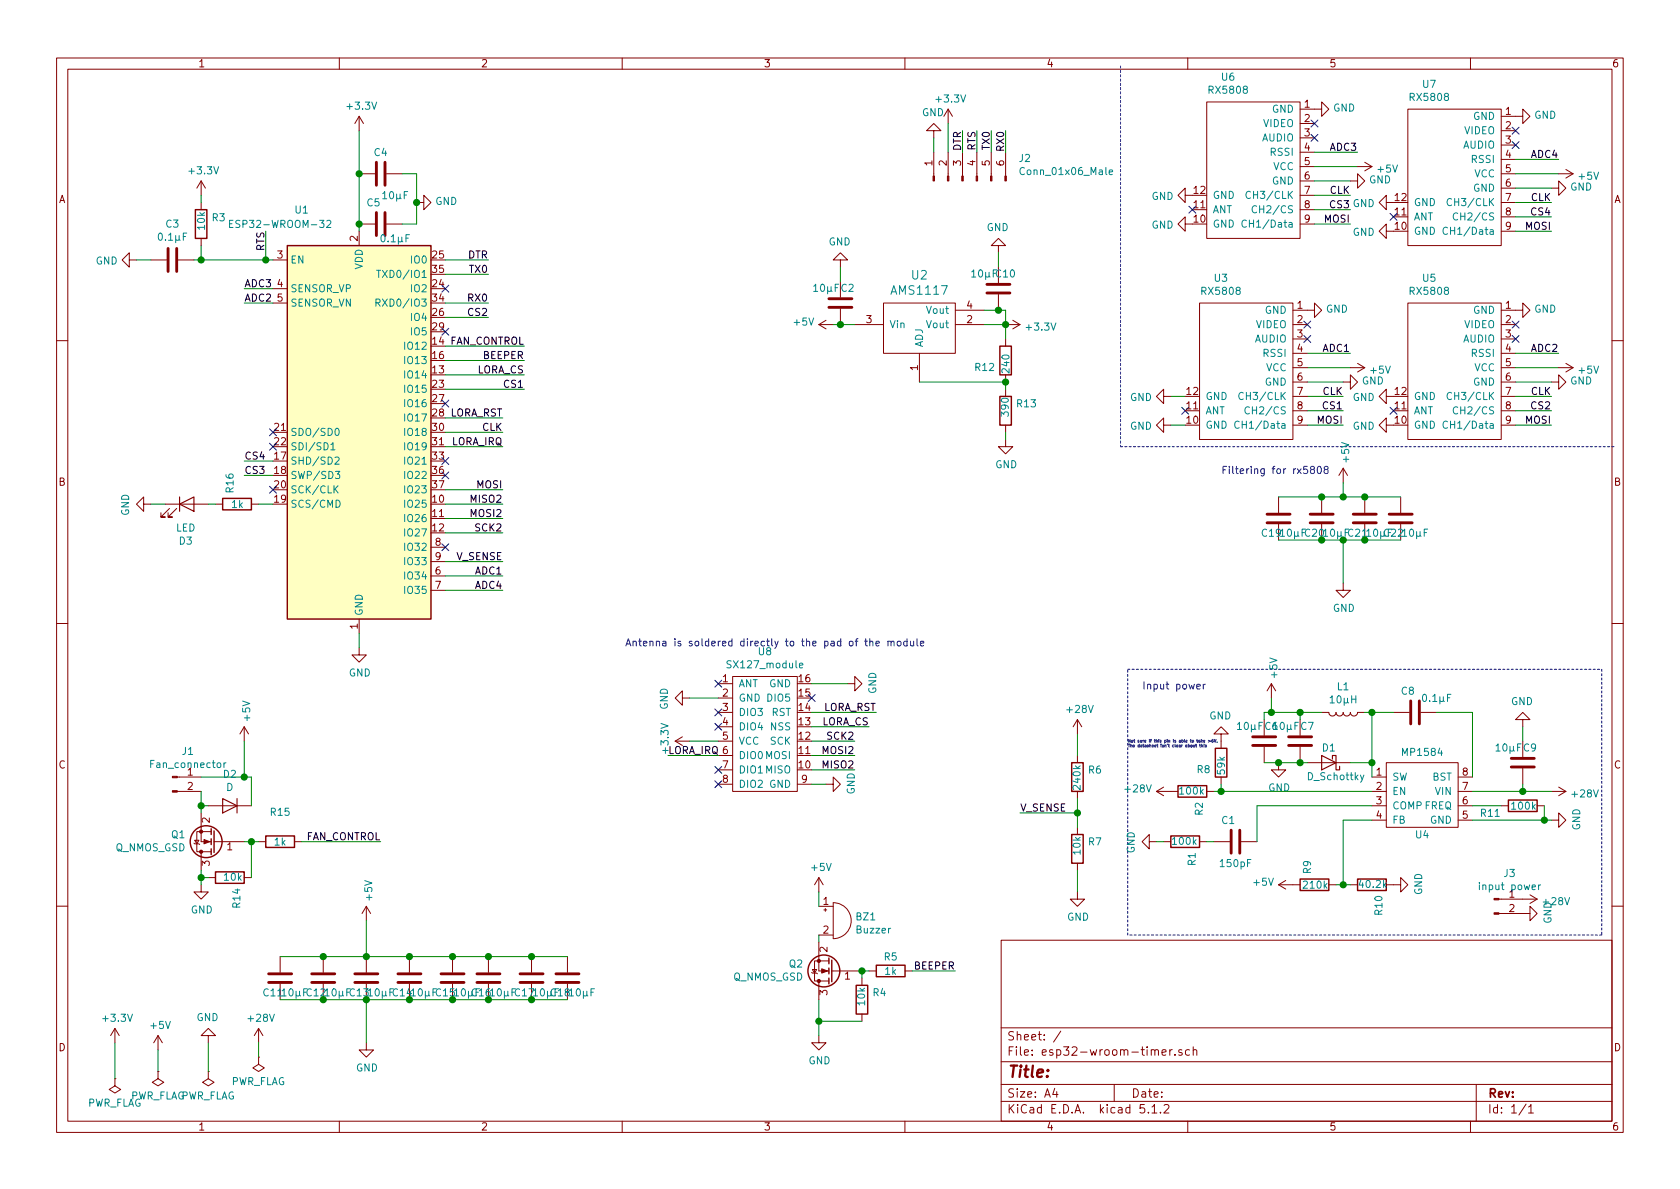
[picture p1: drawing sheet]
<svg xmlns="http://www.w3.org/2000/svg" width="297mm" height="210mm" viewBox="0 0 297 210" stroke-linecap="round" stroke-linejoin="round" font-family="sans-serif">
<g fill="none" stroke="#840000" stroke-width=".18">
<path d="M10 10.3h277v189.9h-277zM12 12.2h273v186.1h-273zM60 10.3v1.9M110 10.3v1.9M160 10.3v1.9M210 10.3v1.9M260 10.3v1.9M63.5 20.6v2.5M63.5 20.6l-.8 1.2M63.5 20.6l.8 1.2M48.3 46h2.5M48.3 51h2.5"/>
<path d="M48.3 53.6h2.5M63.5 40.9v2.5M144.8 57.4h2.5M144.8 57.4l1.2 .8M146 56.6l-1.2 .8M151.1 57.4h5.1M156.2 53.6h12.7v8.9h-12.7zM168.9 57.4h5.1M168.9 54.9h5.1M177.8 57.4h2.5M179.1 56.6l1.2 .8M180.3 57.4l-1.2 .8"/>
<path d="M10 60.2h2M162.6 62.5v5.1M177.8 77.7v1.3h1.3l-1.3 1.3-1.3-1.3h1.3M237.5 67.6h1.3v-1.3l1.2 1.3-1.2 1.2v-1.2M238.8 65h2.5M240 64.3l1.3 .7M241.3 65l-1.3 .8M285 60.2h2M76.2 96.8h2.5M76.2 99.3h2.5M10 110.3h2M63.5 114.5v1.3h1.3l-1.3 1.3-1.3-1.3h1.3"/>
<path d="M63.5 109.5v2.5M76.2 101.8h2.5M76.2 104.4h2.5M285 110.3h2M10 160.2h2M177 166.3h108v32h-108zM285 160.2h2M60 198.3v1.9M110 198.3v1.9M160 198.3v1.9M177 194.8h108M177 191.8h108"/>
<path d="M177 187.8h108M177 181.8h108M186.5 192.5l-.4 1h1M186.8 193v1M187.6 182.3l-1.3 2M197 191.8v3M202.3 195.3h-.7l-.1 .7 .3-.1 .5 .1 .1 .2-.1 .5-.2 .1-.6-.1M203 196.7v.1M203.7 195.8l.4-.5v1.5M203.7 196.8h.8M205.2 196.7v.1M205.5 186.1l.7-.1-.1-.3-.4-.1-.2 .2v.7h.6"/>
<path d="M205.8 195.5l.2-.2h.4l.3 .5-.9 1h.9M206.8 185.6v1M207.3 185.6l-.3 .1-.2 .2M207.7 186.5v.1M209 185.7l-.4-.1-.2 .2 .1 .2 .5 .2v.3h-.6M210 198.3v1.9M210.3 185.7l-.4-.1-.3 .3 .1 .6 .2 .1 .4-.1M211 185.7l.2-.1 .3 .1 .1 .9M211 185.1v1.5M260 198.3v1.9M261 191.8v6.5M269.8 195.2l-1.2 2"/>
<path d="M270.3 195.8l.4-.5v1.5M270.3 196.8h.8"/>
</g>
<path d="M50.8 43.4h25.4v66.1h-25.4z" fill="#ffffc2" stroke="#ffffc2" stroke-width=".18"/>
<path d="M50.8 43.4h25.4v66.1h-25.4z" fill="none" stroke="#840000" stroke-width=".25"/>
<g fill="none" stroke="#008484" stroke-width=".18">
<path d="M40.6 39.6h.4M41.2 39h-.6v1.2h.6M57.8 39.1l.5-.1 .2 .3-.1 .2-.7 .7h.8M66.5 53.5h.6l.1-.2-.1-.3-.1-.1h-.5v1.2M66.6 47.8h.7M66.8 53.5l.4 .6M67 47.8v1.3M58.5 78.6l.4-.3v1.2M58.5 79.5h.7M59.4 75.9l.1-.2a.67 .67 0 0 1 .5 .7 .67 .67 0 0 1-.5 .6l-.2-.2-.1-.3zM59.2 80.9l.5-.1 .3 .4-.8 .9h.8M59.2 86.5l.6 .7"/>
<path d="M59.3 83.4h.8l-.4 .4 .3 .2v.6h-.5l-.2-.1M59.4 88.4a.64 .64 0 0 1 .8 .7 .64 .64 0 0 1-.8 .6zM59.8 85.9l-.7 .7"/>
</g>
<path d="M43.2 51h5.1M43.2 53.6h5.1M147.3 57.4h1.3M174 54.9h2.5M177.8 54.9v2.5h-3.8M231.1 75.2h6.4M231.1 72.6h6.4M231.1 70.1h6.4M231.1 67.6h6.4M231.1 65h7.7M231.1 62.5h7.7M63.5 112v2.5" fill="none" stroke="#008400" stroke-width=".18"/>
<path d="M230.5 59.3l1.2 1.2M230.5 56.8l1.2 1.2M231.7 59.3l-1.2 1.2M231.7 56.8l-1.2 1.2M208.9 72l1.3 1.2M210.2 72l-1.3 1.2" fill="none" stroke="#000084" stroke-width=".18"/>
<path d="M199.4 118.4h83.8M283.2 118.4v46.9M199.4 165.3v-46.9M283.2 165.3h-83.8" fill="none" stroke="#0000c2" stroke-width=".18" stroke-dasharray=".4 .4"/>
<path d="M211.6 121.4l.6-.1v-.2l-.4-.1-.2 .2 .1 .6h.5M212.8 121v.8M213.1 121l-.3 .2" fill="none" stroke="#0000c2" stroke-width=".18"/>
<circle cx="177.8" cy="57.4" r=".51" fill="#008400" stroke="#008400" stroke-width=".25"/>
<g fill="#840000">
<circle cx="237.5" cy="57.4" r=".5"/>
<circle cx="245.1" cy="58.7" r=".5"/>
</g>
<g fill="none" stroke="#840000" stroke-width=".18">
<path d="M248.9 53.6h16.5v24.1h-16.5zM265.4 54.9h2.6M265.4 57.4h2.6M265.4 59.9h2.6M265.4 62.5h2.6M265.4 65h2.6M265.4 67.6h2.6M265.4 70.1h2.6M265.4 72.6h2.6M265.4 75.2h2.6M274.3 67.6h1.3v-1.3l1.3 1.3-1.3 1.2v-1.2M275.6 65h2.5"/>
<path d="M276.9 64.3l1.2 .7M278.1 65l-1.2 .8"/>
</g>
<path d="M255.9 74.6a.51 .51 0 0 0-.6 0 .51 .51 0 0 0-.2 .6 .46 .46 0 0 0 .3 .5 .46 .46 0 0 0 .5-.1M256.6 69.5a.6 .6 0 0 0-.8 .4 .6 .6 0 0 0 .6 .8l.2-.2M257.7 72.1a.6 .6 0 0 0-.8 .4 .6 .6 0 0 0 .6 .7l.2-.1" fill="none" stroke="#008484" stroke-width=".18"/>
<path d="M268 75.2h6.3M268 72.6h6.3M268 70.1h6.3M268 67.6h6.3M268 65h7.6M268 62.5h7.6" fill="none" stroke="#008400" stroke-width=".18"/>
<path d="M267.4 59.3l1.2 1.2M267.4 56.8l1.2 1.2M268.6 59.3l-1.2 1.2M268.6 56.8l-1.2 1.2M245.8 72l1.2 1.2M247 72l-1.2 1.2" fill="none" stroke="#000084" stroke-width=".18"/>
<g fill="#840000">
<circle cx="237.5" cy="23.1" r=".5"/>
<circle cx="245.1" cy="24.4" r=".5"/>
</g>
<g fill="none" stroke="#840000" stroke-width=".18">
<path d="M248.9 19.3h16.5v24.1h-16.5zM265.4 20.6h2.6M265.4 23.1h2.6M265.4 25.6h2.6M265.4 28.2h2.6M265.4 30.7h2.6M265.4 33.3h2.6M265.4 35.8h2.6M265.4 38.3h2.6M274.3 33.3h1.3v-1.3l1.3 1.3-1.3 1.2v-1.2M275.6 30.7h2.5M276.9 30l1.2 .7"/>
<path d="M278.1 30.7l-1.2 .8M265.4 40.9h2.6"/>
</g>
<path d="M256.6 35.2a.6 .6 0 0 0-.8 .5 .6 .6 0 0 0 .6 .7l.2-.2M257.7 37.8a.6 .6 0 0 0-.8 .4 .6 .6 0 0 0 .6 .7l.2-.1M255.9 40.3a.51 .51 0 0 0-.6 0 .51 .51 0 0 0-.2 .6 .46 .46 0 0 0 .3 .5 .46 .46 0 0 0 .5-.1" fill="none" stroke="#008484" stroke-width=".18"/>
<path d="M268 38.3h6.3M268 35.8h6.3M268 33.3h6.3M268 30.7h7.6M268 28.2h7.6M268 40.9h6.3" fill="none" stroke="#008400" stroke-width=".18"/>
<path d="M245.8 37.7l1.2 1.3M247 37.7l-1.2 1.3M267.4 25l1.2 1.3M267.4 22.5l1.2 1.2M268.6 25l-1.2 1.3M268.6 22.5l-1.2 1.2" fill="none" stroke="#000084" stroke-width=".18"/>
<g fill="#840000">
<circle cx="201.9" cy="21.8" r=".5"/>
<circle cx="209.5" cy="23.1" r=".5"/>
</g>
<g fill="none" stroke="#840000" stroke-width=".18">
<path d="M167.6 19.3v2.5M167.6 19.3l-.7 1.3M167.6 19.3l.8 1.3M213.4 18h16.5v24.2h-16.5zM229.9 19.3h2.5M35.6 32v2.5M35.6 35.8v1.3M35.6 32l-.8 1.3M35.6 32l.7 1.3M63.5 39.6h2.8M63.5 30.7h2.8M68.3 39.6h2.8"/>
<path d="M68.3 30.7h2.8M73.7 35.8h1.2v-1.3l1.3 1.3-1.3 1.3v-1.3M165.1 23.1h1.3l-1.3-1.3-1.3 1.3h1.3v1.3M165.1 26.9v4.2M167.6 26.9v4.2M170.2 26.9v4.2M172.7 26.9v4.2M175.3 26.9v4.2M177.8 26.9v4.2M229.9 21.8h2.5M229.9 24.4h2.5M229.9 26.9h2.5"/>
<path d="M229.9 29.5h2.5M229.9 32h2.5M229.9 34.5h2.5M229.9 37.1h2.5M229.9 39.6h2.5M238.8 32h1.2v-1.3l1.3 1.3-1.3 1.3v-1.3M240 29.5h2.6M241.3 28.7l1.3 .8M242.6 29.5l-1.3 .7M22.9 46v-1.3l-1.3 1.3 1.3 1.2v-1.2h1.2M26.7 46h2.8M31.5 46h2.8"/>
<path d="M35.6 42.2v1.2M148.6 46h1.3l-1.3-1.3-1.3 1.3h1.3v1.2M148.6 54.6v2.8M176.5 43.4h1.3l-1.3-1.2-1.2 1.2h1.2v1.3M176.5 52.1v2.8M177.8 59.9v1.3M177.8 66.3v1.3M177.8 68.8v1.3M177.8 75.2v1.2M205.7 75.2v-1.3l-1.2 1.3 1.2 1.2v-1.2h1.3M190.5 127.2v2.6M190.5 133.6v1.3"/>
<path d="M190.5 139.9v1.3M190.5 127.2l-.8 1.3M190.5 127.2l.8 1.3M204.5 139.9h3.8M204.5 139.9l1.2 .8M205.7 139.2l-1.2 .7M213.4 139.9h1.2M215.9 129.8h1.3l-1.3-1.3-1.3 1.3h1.3v2.5M215.9 137.4v1.3M223.5 132.1v2.8M224.8 120.9l-.8 1.3M224.8 120.9v2.5"/>
<path d="M224.8 120.9l.8 1.3M226.1 134.9v1.2h1.2l-1.2 1.3-1.3-1.3h1.3M229.9 132.1v2.8M231.1 134.9h7.7M233.7 126h1.2a.63 .63 0 0 0 .7 .6 .63 .63 0 0 0 .6-.6 .63 .63 0 0 0 .7 .6 .63 .63 0 0 0 .6-.6 .63 .63 0 0 0 .6 .6 .63 .63 0 0 0 .7-.6 .63 .63 0 0 0 .6 .6 .63 .63 0 0 0 .6-.6h1.3M242.6 137.4h2.5M242.6 139.9h2.5M245.1 134.9h12.7v11.4h-12.7zM246.4 126h2.8M251.2 126h2.8M257.8 137.4h2.5M257.8 139.9h2.5"/>
<path d="M269.2 127.2h1.3l-1.3-1.2-1.2 1.2h1.2v1.3M269.2 135.9v2.8M274.3 139.9h2.6M275.6 139.2l1.3 .7M276.9 139.9l-1.3 .8M144.8 155.2l-.8 1.3M144.8 155.2v2.5M144.8 155.2l.7 1.3M147.3 159.6a3.2 3.2 0 0 1 3.2 3.2 3.2 3.2 0 0 1-3.2 3.2zM190.5 157.7v1.3h1.3l-1.3 1.3-1.3-1.3h1.3M190.5 146.3v1.3M190.5 152.6v1.3"/>
<path d="M203.2 148.8v-1.2l-1.3 1.2 1.3 1.3v-1.3h1.3M205.7 148.8h1.3M212.1 148.8h1.3M214.6 148.8h2.8M219.5 148.8h2.7M226.1 156.5h3.8M226.1 156.5l1.2 .7M227.3 155.7l-1.2 .8M234.9 156.5h1.3M238.8 156.5h1.2M242.6 142.5h2.5M242.6 145h2.5"/>
<path d="M245.1 156.5h2.5v-1.3l1.3 1.3-1.3 1.2v-1.2M257.8 142.5h2.5M257.8 145h2.5M265 159h6.8M265.4 142.5h1.3M270.5 158.2l1.3 .8M271.8 142.5h1.2M271.8 159l-1.3 .8M274.3 145h1.3v-1.2l1.3 1.2-1.3 1.3v-1.3M144.8 160.3h2.5M144.8 165.3h2.5M145.7 160.9h.5"/>
<path d="M145.9 160.6v.6M152.4 173v1.2M152.4 179.3v1.3M153.7 171.7h1.2M160 171.7h1.3M265 161.5h5.5v-1.2l1.3 1.2-1.3 1.3v-1.3M20.3 190.7v1.3l1 .7-1 .6-1-.6 1-.7M20.3 190.7h.1M20.3 181.9l-.7 1.2M20.3 181.9v2.5M20.3 181.9l.8 1.2M27.9 189.5v1.2l1.1 .7-1.1 .6-1-.6 1-.7"/>
<path d="M27.9 189.5h.1M27.9 183.1l-.7 1.3M27.9 183.1v2.6M27.9 183.1l.8 1.3M36.8 183.1h1.3l-1.3-1.2-1.2 1.2h1.2v1.3M36.8 189.5v1.2l1 .7-1 .6-1-.6 1-.7M36.8 189.5h.1M45.7 186.9v1.3l1 .6-1 .7-1-.7 1-.6M45.7 186.9h.1M45.7 181.9l-.7 1.2M45.7 181.9v2.5M45.7 181.9l.8 1.2"/>
<path d="M144.8 183.1v1.3h1.2l-1.2 1.3-1.3-1.3h1.3"/>
</g>
<path d="M196.1 30.4l.6-.1v-.2l-.4-.1-.2 .2 .1 .6h.5M220.4 39a.51 .51 0 0 0-.7 0 .51 .51 0 0 0-.1 .6 .46 .46 0 0 0 .2 .5 .46 .46 0 0 0 .6 0M221.1 34a.6 .6 0 0 0-.8 .4 .6 .6 0 0 0 .6 .7l.2-.1M222.2 36.5a.6 .6 0 0 0-.9 .4 .6 .6 0 0 0 .6 .7l.3-.1M241.1 137.1l-.4 1.1-.2 .1M272 156.5v.8M272.4 156.5l-.4 .2" fill="none" stroke="#008484" stroke-width=".18"/>
<g fill="none" stroke="#008400" stroke-width=".18">
<path d="M35.6 34.5v1.3M63.5 23.1v17.8M71.1 30.7h2.6v8.9h-2.6M165.1 24.4v2.5M167.6 21.8v5.1M170.2 23.1v3.8M172.7 23.1v3.8M175.3 23.1v3.8M177.8 23.1v3.8M232.4 39.6h6.4M232.4 37.1h6.4M232.4 34.5h6.4"/>
<path d="M232.4 32h6.4M232.4 29.5h7.6M232.4 26.9h7.6M24.1 46h2.6M34.3 46h14M35.6 43.4v2.6M47 40.9v5.1M78.7 48.5h7.7M78.7 53.6h7.7M148.6 57.4h2.5M148.6 47.2v2.6M176.5 54.9h1.3"/>
<path d="M176.5 44.7v2.5M177.8 57.4v2.5M162.6 67.6h15.2v1.2M177.8 76.4v1.3M190.5 129.8v3.8M214.6 139.9h28M215.9 138.7v1.2M223.5 134.9h7.6M224.8 123.4v2.6M229.9 126v1.2M233.7 126h-10.2v1.2M238.8 134.9h3.8"/>
<path d="M241.3 126h5.1M242.6 126v11.4M254 126h6.3v11.4M260.3 139.9h14M269.2 128.5v2.6M269.2 138.7v1.2M144.8 157.7v2.6M180.3 143.8h10.2M190.5 141.2v5.1M190.5 153.9v3.8M204.5 148.8h1.2M213.4 148.8h1.2"/>
<path d="M236.2 156.5h2.6M242.6 145h-5.1v11.5M242.6 142.5h-20.4v6.3M260.3 145h14M260.3 142.5h5.1M273 142.5v2.5M144.8 165.3v1.3M144.8 176.8v6.3M153.7 171.7h-1.3v1.3M161.3 171.7h7.6M20.3 184.4v6.3M27.9 185.7v3.8"/>
<path d="M36.8 184.4v5.1M144.8 180.6h7.6"/>
</g>
<path d="M210.2 36.5l1.2 1.2M211.4 36.5l-1.2 1.2M231.8 23.8l1.2 1.2M231.8 21.2l1.2 1.2M233 23.8l-1.2 1.2M233 21.2l-1.2 1.2M47.7 75.8l1.2 1.3M47.7 78.4l1.2 1.2M48.9 75.8l-1.2 1.3M48.9 78.4l-1.2 1.2" fill="none" stroke="#000084" stroke-width=".18"/>
<g fill="none" stroke="#840000" stroke-width=".51">
<path d="M66.5 28.7v4.1M66.5 37.6v4.1M68.1 28.7v4.1M68.1 37.6v4.1M29.7 43.9v4.1M31.2 43.9v4.1M146.6 52.8h4M146.6 54.4h4M174.5 50.3h4.1M174.5 51.8h4.1M221.5 130.3h4.1M221.5 131.8h4.1"/>
<path d="M227.8 130.3h4.1M227.8 131.8h4.1M249.4 123.9v4.1M251 123.9v4.1M267.2 134.1h4.1M267.2 135.6h4.1M217.7 146.8v4.1M219.2 146.8v4.1"/>
</g>
<g fill="#008400" stroke="#008400" stroke-width=".25">
<circle cx="47" cy="46" r=".51"/>
<circle cx="35.6" cy="46" r=".51"/>
<circle cx="63.5" cy="30.7" r=".51"/>
<circle cx="63.5" cy="39.6" r=".51"/>
<circle cx="144.8" cy="180.6" r=".51"/>
<circle cx="73.7" cy="35.8" r=".51"/>
<circle cx="190.5" cy="143.8" r=".51"/>
<circle cx="273" cy="145" r=".51"/>
<circle cx="269.2" cy="139.9" r=".51"/>
<circle cx="242.6" cy="126" r=".51"/>
<circle cx="229.9" cy="126" r=".51"/>
<circle cx="215.9" cy="139.9" r=".51"/>
<circle cx="224.8" cy="126" r=".51"/>
<circle cx="226.1" cy="134.9" r=".51"/>
<circle cx="229.9" cy="134.9" r=".51"/>
<circle cx="242.6" cy="134.9" r=".51"/>
<circle cx="237.5" cy="156.5" r=".51"/>
<circle cx="176.5" cy="54.9" r=".51"/>
<circle cx="148.6" cy="57.4" r=".51"/>
<circle cx="177.8" cy="67.6" r=".51"/>
</g>
<g fill="none" stroke="#840000" stroke-width=".25">
<path d="M34.5 37.1h2.1v5.1h-2.1zM176.8 70.1h2v5.1h-2zM176.8 61.2h2v5.1h-2zM189.5 134.9h2v5h-2zM208.3 138.9h5.1v2.1h-5.1zM214.9 132.3h2v5.1h-2zM189.5 147.6h2v5h-2zM207 147.8h5.1v2.1h-5.1zM229.9 155.4h5v2.1h-5zM240 155.4h5.1v2.1h-5.1zM266.7 141.5h5.1v2h-5.1zM151.4 174.2h2v5.1h-2z"/>
<path d="M154.9 170.7h5.1v2h-5.1z"/>
</g>
<g fill="#840000" stroke="#840000" stroke-width=".18">
<path d="M177.7 31.1h.2v.9h-.2z"/>
<path d="M175.1 31.1h.3v.9h-.3z"/>
<path d="M172.6 31.1h.2v.9h-.2z"/>
<path d="M170.1 31.1h.2v.9h-.2z"/>
<path d="M167.5 31.1h.3v.9h-.3z"/>
<path d="M165 31.1h.2v.9h-.2z"/>
<path d="M264.2 161.4h.8v.3h-.8z"/>
<path d="M264.2 158.9h.8v.2h-.8z"/>
</g>
<path d="M233.7 133.6l2.5 1.3-2.5 1.2zM235.6 134.2v-.6h.6v2.5h.7v-.6" fill="none" stroke="#840000" stroke-width=".2"/>
<g fill="#840000">
<circle cx="200.7" cy="57.4" r=".5"/>
<circle cx="208.3" cy="58.7" r=".5"/>
</g>
<g fill="none" stroke="#840000" stroke-width=".18">
<path d="M232.4 19.3h1.3v-1.3l1.2 1.3-1.2 1.3v-1.3M209.5 34.5v-1.2l-1.2 1.2 1.2 1.3v-1.3h1.3M209.5 39.6v-1.3l-1.2 1.3 1.2 1.3v-1.3h1.3M245.1 35.8v-1.3l-1.3 1.3 1.3 1.3v-1.3h1.3M268 20.6h1.2v-1.3l1.3 1.3-1.3 1.2v-1.2M212.1 53.6h16.5v24.1h-16.5zM228.6 54.9h3.8v-1.3l1.3 1.3-1.3 1.2v-1.2M228.6 57.4h2.5M228.6 59.9h2.5M245.1 40.9v-1.3l-1.3 1.3 1.3 1.3v-1.3h1.3M268 54.9h1.2v-1.3l1.3 1.3-1.3 1.2v-1.2M205.7 70.1v-1.3l-1.2 1.3 1.2 1.3v-1.3h1.3"/>
<path d="M228.6 62.5h2.5M228.6 65h2.5M228.6 67.6h2.5M228.6 70.1h2.5M228.6 72.6h2.5M228.6 75.2h2.5M245.1 70.1v-1.3l-1.3 1.3 1.3 1.3v-1.3h1.3M245.1 75.2v-1.3l-1.3 1.3 1.3 1.2v-1.2h1.3M25.4 89.1v-1.2l-1.3 1.2 1.3 1.3v-1.3h1.3M29.2 89.1h7.6M30 89.9l-1.6 1.5h.8h-.8v-.7M31.2 89.9l-1.5 1.5h.8h-.8v-.7"/>
<path d="M38.1 89.1h1.3M44.4 89.1h1.3M226.1 87.9v2.8M226.1 92.7v2.8M233.7 87.9v2.8M233.7 92.7v2.8M237.5 82.8l-.8 1.3M237.5 82.8v2.5M237.5 82.8l.8 1.3M241.3 87.9v2.8M241.3 92.7v2.8M247.6 87.9v2.8"/>
<path d="M247.6 92.7v2.8M129.5 119.6h11.5v20.3h-11.5zM237.5 103.1v1.3h1.3l-1.3 1.3-1.3-1.3h1.3M31.3 139.9h4.3M31.3 137.4h4.3M43.2 128.5l-.8 1.3M43.2 128.5v2.6M43.2 128.5l.7 1.3M119.4 131.1h2.5M119.4 131.1l1.2 .7M120.6 123.4v-1.2l-1.2 1.2 1.2 1.3v-1.3h1.3M120.6 130.3l-1.2 .8"/>
<path d="M127 120.9h2.5M127 123.4h2.5M127 126h2.5M127 128.5h2.5M127 131.1h2.5M127 133.6h2.5M127 136.1h2.5M127 138.7h2.5M141 138.7h2.5M146 138.7h1.3v-1.3l1.3 1.3-1.3 1.2v-1.2M149.9 120.9h1.2v-1.3l1.3 1.3-1.3 1.3v-1.3M34.3 149.1l.1 .1h.8l.1 .1"/>
<path d="M34.4 148.6h.8l-.4 .6zM35.6 156.5v1.2h1.2l-1.2 1.3-1.3-1.3h1.3M35.6 143.8v5h1.7M35.6 150.6h1.7M35.6 150.6v3.3M36.8 155.2h1.3M36.8 142.5h7.6M37.3 147.1h-2.5v3.5h.8M37.8 148.8h.2M38.1 148.8h5.1M43.2 155.2h1.2M45.7 148.8h1.3"/>
<path d="M52.1 148.8h1.2M49.5 169.2v2.8M49.5 174v2.8M57.1 169.2v2.8M57.1 174v2.8M64.8 160.3l-.8 1.2M64.8 160.3v2.5M64.8 169.2v2.8M64.8 174v2.8M64.8 160.3l.7 1.2M72.4 169.2v2.8M72.4 174v2.8"/>
<path d="M80 169.2v2.8M80 174v2.8M86.4 169.2v2.8M86.4 174v2.8M94 169.2v2.8M94 174v2.8M100.3 169.2v2.8M100.3 174v2.8M143.5 172l.1 .1h.8l.1 .1M143.6 171.4h.8l-.4 .7zM144.8 166.6v5.1h1.8M144.8 173.5h1.8"/>
<path d="M144.8 173.5v3.3M146.6 169.9h-2.6v3.6h.8M147.1 171.7h.2M147.3 171.7h5.1M64.8 184.4v1.3h1.2l-1.2 1.2-1.3-1.2h1.3"/>
</g>
<path d="M219.1 74.6a.51 .51 0 0 0-.6 0 .51 .51 0 0 0-.2 .6 .46 .46 0 0 0 .3 .5 .46 .46 0 0 0 .5-.1M219.8 69.5a.6 .6 0 0 0-.8 .4 .6 .6 0 0 0 .6 .8l.2-.2M220.9 72.1a.6 .6 0 0 0-.8 .4 .6 .6 0 0 0 .5 .7l.3-.1M141.4 117.7l.6-.1-.1-.3h-.4l-.1 .1v.7h.5M39.6 134.9v.8M40 134.9h-.3l-.1 .2" fill="none" stroke="#008484" stroke-width=".18"/>
<g fill="none" stroke="#008400" stroke-width=".18">
<path d="M78.7 56.1h7.7M78.7 46h7.7M78.7 63.7h14M78.7 61.2h14M78.7 73.9h10.2M78.7 76.4h10.2M78.7 79h10.2M78.7 68.8h14M78.7 66.3h14M207 75.2h2.5M207 70.1h2.5M26.7 89.1h2.5"/>
<path d="M36.8 89.1h1.3M43.2 81.5h5.1M43.2 84.1h5.1M45.7 89.1h2.6M78.7 94.2h10.2M78.7 89.1h10.2M78.7 99.3h10.2M78.7 91.7h10.2M78.7 86.6h10.2M226.1 87.9h21.5M226.1 95.5h21.5M237.5 85.3v2.6"/>
<path d="M237.5 95.5v7.6M78.7 101.8h10.2M78.7 104.4h10.2M35.6 139.9v3.9M35.6 137.4h8.8v5.1M43.2 131.1v6.3M118.1 133.6h8.9M121.9 131.1h5.1M121.9 123.4h5.1M143.5 131.1h7.6M143.5 138.7h2.5M143.5 120.9h6.4"/>
<path d="M143.5 126h11.4M143.5 133.6h7.6M143.5 136.1h7.6M143.5 128.5h10.2M35.6 153.9v2.6M35.6 155.2h1.2M35.6 142.5h1.2M43.2 148.8h2.5M44.4 148.8v6.4M53.3 148.8h14M49.5 169.2h50.8M49.5 176.8h50.8"/>
<path d="M64.8 162.8v6.4M64.8 176.8v7.6M45.7 184.4v2.5"/>
</g>
<path d="M198.1 11.7v67.3M198.1 79h87.6" fill="none" stroke="#0000c2" stroke-width=".18" stroke-dasharray=".4 .4"/>
<g fill="none" stroke="#000084" stroke-width=".18">
<path d="M78.1 50.4l1.2 1.3M78.1 58.1l1.2 1.2M79.3 50.4l-1.2 1.3M79.3 58.1l-1.2 1.2M78.1 70.8l1.2 1.2M79.3 70.8l-1.2 1.2M47.7 86l1.2 1.2M48.9 86l-1.2 1.2M78.1 80.9l1.2 1.2M78.1 96.2l1.2 1.2M78.1 83.5l1.2 1.2M79.3 80.9l-1.2 1.2"/>
<path d="M79.3 96.2l-1.2 1.2M79.3 83.5l-1.2 1.2M126.4 138.1l1.2 1.2M126.4 127.9l1.2 1.2M126.4 125.4l1.2 1.2M126.4 135.5l1.2 1.2M126.4 120.3l1.2 1.2M127.6 138.1l-1.2 1.2M127.6 127.9l-1.2 1.2M127.6 125.4l-1.2 1.2M127.6 135.5l-1.2 1.2M127.6 120.3l-1.2 1.2"/>
<path d="M142.9 122.8l1.2 1.2M144.1 122.8l-1.2 1.2"/>
</g>
<g fill="none" stroke="#840000" stroke-width=".51">
<path d="M224 92.5h4.1M224 90.9h4.1M231.6 92.5h4.1M231.6 90.9h4.1M239.3 92.5h4M239.3 90.9h4M245.6 92.5h4.1M245.6 90.9h4.1M47.5 173.7h4.1M47.5 172.2h4.1M55.1 173.7h4.1M55.1 172.2h4.1"/>
<path d="M62.7 173.7h4.1M62.7 172.2h4.1M70.4 173.7h4M70.4 172.2h4M78 173.7h4M78 172.2h4M84.3 173.7h4.1M84.3 172.2h4.1M91.9 173.7h4.1M91.9 172.2h4.1M98.3 173.7h4.1M98.3 172.2h4.1"/>
</g>
<g fill="#008400" stroke="#008400" stroke-width=".25">
<circle cx="64.8" cy="169.2" r=".51"/>
<circle cx="57.2" cy="169.2" r=".51"/>
<circle cx="72.4" cy="169.2" r=".51"/>
<circle cx="72.4" cy="176.8" r=".51"/>
<circle cx="57.2" cy="176.8" r=".51"/>
<circle cx="64.8" cy="176.8" r=".51"/>
<circle cx="80" cy="169.2" r=".51"/>
<circle cx="86.4" cy="169.2" r=".51"/>
<circle cx="94" cy="169.2" r=".51"/>
<circle cx="94" cy="176.8" r=".51"/>
<circle cx="86.4" cy="176.8" r=".51"/>
<circle cx="80" cy="176.8" r=".51"/>
<circle cx="152.4" cy="171.7" r=".51"/>
<circle cx="44.5" cy="148.8" r=".51"/>
<circle cx="35.6" cy="155.2" r=".51"/>
<circle cx="35.6" cy="142.5" r=".51"/>
<circle cx="43.2" cy="137.4" r=".51"/>
<circle cx="233.7" cy="87.9" r=".51"/>
<circle cx="241.3" cy="87.9" r=".51"/>
<circle cx="241.3" cy="95.5" r=".51"/>
<circle cx="233.7" cy="95.5" r=".51"/>
<circle cx="237.5" cy="87.9" r=".51"/>
<circle cx="237.5" cy="95.5" r=".51"/>
</g>
<g fill="#840000" stroke="#840000" stroke-width=".18">
<path d="M30.5 139.8h.8v.3h-.8z"/>
<path d="M30.5 137.3h.8v.2h-.8z"/>
<path d="M36.1 148.5l1 .3-1 .4z"/>
<path d="M145.3 171.3l1 .4-1 .4z"/>
<circle cx="35.6" cy="147.1" r=".28"/>
<circle cx="35.6" cy="150.6" r=".28"/>
<circle cx="144.8" cy="169.9" r=".28"/>
<circle cx="144.8" cy="173.5" r=".28"/>
</g>
<g fill="none" stroke="#840000" stroke-width=".25">
<path d="M39.4 88.1h5v2.1h-5zM37.3 146.6v1M37.3 148.3v1M37.3 150.1v1M37.8 146.9v3.8M38.1 154.2h5.1v2h-5.1zM47 147.8h5.1v2.1h-5.1zM146.6 169.4v1M146.6 171.2v1M146.6 173v1M147.1 169.8v3.8"/>
<circle cx="36.4" cy="148.8" r="2.82"/>
<circle cx="145.7" cy="171.7" r="2.82"/>
</g>
<path d="M31.7 89.1l2.6-1.2v2.5zM31.7 87.9v2.5M39.4 141.2l2.5 1.3-2.5 1.3zM41.9 141.2v2.6" fill="none" stroke="#840000" stroke-width=".2"/>
<g fill="none" stroke="#0000c2" stroke-width=".18">
<path d="M231.1 82.5h-.6v.6l.5-.1 .2 .2v.3l-.2 .2-.5-.1M231.9 83l-.2-.1v-.3l.5-.1 .2 .1v.3l-.6 .2-.1 .2v.2l.2 .2h.3l.2-.2v-.4l-.2-.1M233 82.6l.2-.1a.67 .67 0 0 1 .4 .6 .67 .67 0 0 1-.4 .6l-.3-.4zM234.3 83l-.1-.1v-.3l.1-.1h.4l.1 .4-.6 .2-.1 .2v.2l.2 .2h.4l.1-.2v-.4l-.2-.1M152.9 113.4h.5M153.1 112.9v1.1l.3 .2M153.8 113.5l.2-.1h.3v.8M153.8 112.9v1.3M154.9 113.8l.6-.1-.1-.3h-.3l-.2 .2v.6h.5M157 113.5l.2-.1h.3l.1 .8M157 113.4v.8M157.6 113.6l.1-.2h.3l.1 .8"/>
<path d="M158.7 113.4h.4l.2 .2-.1 .6h-.3l-.3-.2zM160.4 113.4h-.4l-.2 .2 .1 .6h.5M160.4 112.9v1.3M161 113.4l.1 .8h.3l.1-.1M161.5 113.4v.8M162.1 112.9v1.1l.2 .2M162.7 113.8l.6-.1v-.3h-.4l-.2 .2 .1 .6h.5M210.5 131.8h.3l-.1 .3-.2-.1zM211 131.7v.4l.2-.1M211.2 131.7v.4M211.4 131.7h.2M211.5 131.6v.4l.1 .1"/>
<path d="M211.6 130.9h.2M211.7 130.8v.4l.1 .1M211.9 130.9h.2l.1 .4M212.1 131.7h.2M212.1 131.6v.4l.2 .1M212.2 131l-.3 .1 .1 .2 .2-.1M212.4 130.8v.5M212.4 131.8h.2v.3M212.4 131.6v.5M212.4 131.1l.2 .2M212.6 130.9l-.2 .2M212.8 131.1l.2-.1v-.1l-.2 .1v.2h.2"/>
<path d="M212.9 131.6h.1M212.9 131.7v.4M213.3 131.8h-.2l.2 .3h-.2M213.6 130.9l.4 .2-.4 .1M214.5 130.8l-.2 .1-.1 .3h.3v-.2h-.3M214.7 130.8l.2 .5 .1-.5M215.2 131.2v.1"/>
</g>
<text font-size="2.8" fill="#840000" x="178" y="190.5">Title:</text>
<g font-size="2.1" fill="#008484">
<text x="157.8" y="52.1">AMS1117</text>
<text x="161.2" y="49.4">U2</text>
</g>
<g font-size="2.1" fill="#840000">
<text x="178" y="184">Sheet: /</text>
<text x="178" y="186.7">File: esp32-wroom-timer.sch</text>
<text x="178" y="196.9">KiCad E.D.A. kicad 5.1.2</text>
<text x="178" y="194.1">Size: A4</text>
<text x="200" y="194.1">Date:</text>
<text x="263" y="194.1">Rev:</text>
<text x="263" y="196.9">Id: 1/1</text>
</g>
<g font-size="1.8" fill="#840000">
<text x="35" y="11.9">1</text>
<text x="85" y="11.9">2</text>
<text x="135" y="11.9">3</text>
<text x="185" y="11.9">4</text>
<text x="235" y="11.9">5</text>
<text x="285" y="11.9">6</text>
<text x="230.7" y="19">1</text>
<text x="230.7" y="21.6">2</text>
<text x="266.2" y="20.3">1</text>
<text x="266.2" y="22.9">2</text>
<text x="164.8" y="29.3" transform="rotate(-90 164.8 29.3)">1</text>
<text x="167.4" y="29.3" transform="rotate(-90 167.4 29.3)">2</text>
<text x="169.9" y="29.3" transform="rotate(-90 169.9 29.3)">3</text>
<text x="172.5" y="29.3" transform="rotate(-90 172.5 29.3)">4</text>
<text x="175" y="29.3" transform="rotate(-90 175 29.3)">5</text>
<text x="177.5" y="29.3" transform="rotate(-90 177.5 29.3)">6</text>
<text x="230.7" y="24.1">3</text>
<text x="230.7" y="26.7">4</text>
<text x="230.7" y="29.2">5</text>
<text x="266.2" y="25.4">3</text>
<text x="266.2" y="27.9">4</text>
<text x="10.4" y="35.9">A</text>
<text x="211.1" y="34.3">12</text>
<text x="230.7" y="31.7">6</text>
<text x="230.7" y="34.3">7</text>
<text x="246.7" y="35.6">12</text>
<text x="266.2" y="30.5">5</text>
<text x="266.2" y="33">6</text>
<text x="266.2" y="35.6">7</text>
<text x="285.4" y="35.9">A</text>
<text x="211.1" y="39.4">10</text>
<text x="211.1" y="36.8">11</text>
<text x="230.7" y="36.8">8</text>
<text x="230.7" y="39.4">9</text>
<text x="246.7" y="40.6">10</text>
<text x="246.7" y="38.1">11</text>
<text x="266.2" y="38.1">8</text>
<text x="266.2" y="40.6">9</text>
<text x="49" y="45.7">3</text>
<text x="63.2" y="42.6" transform="rotate(-90 63.2 42.6)">2</text>
<text x="76.5" y="45.7">25</text>
<text x="49" y="50.8">4</text>
<text x="49" y="53.3">5</text>
<text x="76.5" y="50.8">24</text>
<text x="76.5" y="53.3">34</text>
<text x="76.5" y="48.3">35</text>
<text x="76.5" y="55.9">26</text>
<text x="76.5" y="58.4">29</text>
<text x="153.2" y="57.1">3</text>
<text x="171" y="57.1">2</text>
<text x="171" y="54.6">4</text>
<text x="229.4" y="54.6">1</text>
<text x="229.4" y="57.1">2</text>
<text x="229.4" y="59.7">3</text>
<text x="266.2" y="54.6">1</text>
<text x="266.2" y="57.1">2</text>
<text x="266.2" y="59.7">3</text>
<text x="76.5" y="63.5">16</text>
<text x="162.3" y="65.5" transform="rotate(-90 162.3 65.5)">1</text>
<text x="229.4" y="62.2">4</text>
<text x="229.4" y="64.8">5</text>
<text x="266.2" y="62.2">4</text>
<text x="266.2" y="64.8">5</text>
<text x="76.5" y="66">13</text>
<text x="76.5" y="68.6">23</text>
<text x="76.5" y="71.1">27</text>
<text x="209.9" y="69.8">12</text>
<text x="229.4" y="67.3">6</text>
<text x="229.4" y="69.8">7</text>
<text x="246.7" y="69.8">12</text>
<text x="266.2" y="67.3">6</text>
<text x="266.2" y="69.8">7</text>
<text x="48.6" y="76.2">21</text>
<text x="76.5" y="76.2">30</text>
<text x="209.9" y="74.9">10</text>
<text x="209.9" y="72.4">11</text>
<text x="229.4" y="72.4">8</text>
<text x="229.4" y="74.9">9</text>
<text x="246.7" y="74.9">10</text>
<text x="246.7" y="72.4">11</text>
<text x="266.2" y="72.4">8</text>
<text x="266.2" y="74.9">9</text>
<text x="48.6" y="81.3">17</text>
<text x="48.6" y="83.8">18</text>
<text x="48.6" y="78.7">22</text>
<text x="76.5" y="78.7">31</text>
<text x="76.5" y="81.3">33</text>
<text x="76.5" y="83.8">36</text>
<text x="10.4" y="85.9">B</text>
<text x="48.6" y="88.9">19</text>
<text x="48.6" y="86.4">20</text>
<text x="76.5" y="88.9">10</text>
<text x="76.5" y="86.4">37</text>
<text x="285.4" y="85.9">B</text>
<text x="76.5" y="91.4">11</text>
<text x="76.5" y="94">12</text>
<text x="77" y="101.6">6</text>
<text x="77" y="96.5">8</text>
<text x="77" y="99.1">9</text>
<text x="77" y="104.1">7</text>
<text x="63.2" y="111.2" transform="rotate(-90 63.2 111.2)">1</text>
<text x="127.8" y="120.6">1</text>
<text x="127.8" y="123.2">2</text>
<text x="127.8" y="125.7">3</text>
<text x="141.3" y="125.7">14</text>
<text x="141.3" y="123.2">15</text>
<text x="141.3" y="120.6">16</text>
<text x="127.8" y="128.3">4</text>
<text x="127.8" y="130.8">5</text>
<text x="141.3" y="130.8">12</text>
<text x="141.3" y="128.3">13</text>
<text x="10.4" y="135.9">C</text>
<text x="33.2" y="137.2">1</text>
<text x="127.8" y="135.9">7</text>
<text x="141.3" y="135.9">10</text>
<text x="141.3" y="133.3">11</text>
<text x="243.4" y="137.2">1</text>
<text x="258.6" y="137.2">8</text>
<text x="285.4" y="135.9">C</text>
<text x="33.2" y="139.7">2</text>
<text x="127.8" y="138.4">8</text>
<text x="141.8" y="138.4">9</text>
<text x="243.4" y="139.7">2</text>
<text x="243.4" y="142.2">3</text>
<text x="258.6" y="142.2">6</text>
<text x="258.6" y="139.7">7</text>
<text x="37.1" y="145.5" transform="rotate(-90 37.1 145.5)">2</text>
<text x="243.4" y="144.8">4</text>
<text x="258.6" y="144.8">5</text>
<text x="37.1" y="153.1" transform="rotate(-90 37.1 153.1)">3</text>
<text x="40.2" y="150.4">1</text>
<text x="145.6" y="160">1</text>
<text x="266.9" y="158.7">1</text>
<text x="266.9" y="161.3">2</text>
<text x="145.6" y="165.1">2</text>
<text x="146.3" y="168.4" transform="rotate(-90 146.3 168.4)">2</text>
<text x="149.4" y="173.2">1</text>
<text x="146.3" y="176" transform="rotate(-90 146.3 176)">3</text>
<text x="10.4" y="185.9">D</text>
<text x="285.4" y="185.9">D</text>
<text x="35" y="199.9">1</text>
<text x="85" y="199.9">2</text>
<text x="135" y="199.9">3</text>
<text x="185" y="199.9">4</text>
<text x="235" y="199.9">5</text>
<text x="285" y="199.9">6</text>
</g>
<g font-size="1.8" fill="#008484">
<text x="213.9" y="16.6">RX5808</text>
<text x="216" y="14.3">U6</text>
<text x="249.5" y="17.9">RX5808</text>
<text x="251.6" y="15.5">U7</text>
<text x="61.5" y="19.4">+3.3V</text>
<text x="163" y="20.5">GND</text>
<text x="165.7" y="18.1">+3.3V</text>
<text x="223.3" y="22.5">VIDEO</text>
<text x="224.9" y="19.9">GND</text>
<text x="235.7" y="19.7">GND</text>
<text x="258.9" y="23.7">VIDEO</text>
<text x="260.5" y="21.2">GND</text>
<text x="271.3" y="21">GND</text>
<text x="66.2" y="27.6">C4</text>
<text x="180.2" y="28.6">J2</text>
<text x="223.2" y="25">AUDIO</text>
<text x="224.7" y="27.6">RSSI</text>
<text x="258.7" y="26.3">AUDIO</text>
<text x="260.3" y="28.8">RSSI</text>
<text x="33.6" y="30.8">+3.3V</text>
<text x="67.8" y="35.2">10µF</text>
<text x="180.9" y="31">Conn_01x06_Male</text>
<text x="203.6" y="35.4">GND</text>
<text x="214.4" y="35.2">GND</text>
<text x="221.2" y="35.2">CH3/CLK</text>
<text x="224.9" y="32.6">GND</text>
<text x="225.1" y="30.1">VCC</text>
<text x="242.1" y="32.4">GND</text>
<text x="243.7" y="30.5">+5V</text>
<text x="260.5" y="33.9">GND</text>
<text x="260.7" y="31.4">VCC</text>
<text x="277.6" y="33.7">GND</text>
<text x="279.2" y="31.8">+5V</text>
<text x="29.4" y="40.3">C3</text>
<text x="36.2" y="40.6" transform="rotate(-90 36.2 40.6)">10k</text>
<text x="37.5" y="39.1">R3</text>
<text x="41.6" y="40.3">ESP32-WROOM-32</text>
<text x="52.2" y="37.8">U1</text>
<text x="64.9" y="36.5">C5</text>
<text x="77" y="36.2">GND</text>
<text x="174.4" y="40.9">GND</text>
<text x="203.6" y="40.4">GND</text>
<text x="214.4" y="40.3">GND</text>
<text x="214.4" y="37.7">ANT</text>
<text x="221" y="40.3">CH1/Data</text>
<text x="222.4" y="37.7">CH2/CS</text>
<text x="235.3" y="36.8">CS3 GND</text>
<text x="239.2" y="41.7">GND</text>
<text x="249.9" y="41.5">GND</text>
<text x="249.9" y="39">ANT</text>
<text x="249.9" y="36.4">GND</text>
<text x="256.5" y="41.5">CH1/Data</text>
<text x="256.7" y="36.4">CH3/CLK</text>
<text x="257.9" y="39">CH2/CS</text>
<text x="16.9" y="46.8">GND</text>
<text x="28.2" y="42.6">0.1µF</text>
<text x="51.3" y="46.6">EN</text>
<text x="64.1" y="47.7" transform="rotate(-90 64.1 47.7)">VDD</text>
<text x="67.5" y="42.8">0.1µF</text>
<text x="72.8" y="46.6">IO0</text>
<text x="146.5" y="43.4">GND</text>
<text x="51.3" y="51.7">SENSOR_VP</text>
<text x="67.8" y="49.1">TXD0/IO1</text>
<text x="72.8" y="51.7">IO2</text>
<text x="144" y="51.6">10µF</text>
<text x="148.7" y="51.6">C2</text>
<text x="171.9" y="49.1">10µFC10</text>
<text x="212.7" y="52.1">RX5808</text>
<text x="214.8" y="49.8">U3</text>
<text x="249.5" y="52.1">RX5808</text>
<text x="251.6" y="49.8">U5</text>
<text x="51.3" y="54.2">SENSOR_VN</text>
<text x="67.6" y="54.2">RXD0/IO3</text>
<text x="72.8" y="56.8">IO4</text>
<text x="72.8" y="59.3">IO5</text>
<text x="140.5" y="57.6">+5V</text>
<text x="157.2" y="58">Vin</text>
<text x="164" y="58">Vout</text>
<text x="164" y="55.5">Vout</text>
<text x="181.6" y="58.5">+3.3V</text>
<text x="222.1" y="58">VIDEO</text>
<text x="223.6" y="55.5">GND</text>
<text x="234.4" y="55.3">GND</text>
<text x="258.9" y="58">VIDEO</text>
<text x="260.5" y="55.5">GND</text>
<text x="271.3" y="55.3">GND</text>
<text x="71.9" y="61.8">IO12</text>
<text x="71.9" y="64.4">IO13</text>
<text x="163.2" y="61.5" transform="rotate(-90 163.2 61.5)">ADJ</text>
<text x="172.5" y="65.6">R12</text>
<text x="178.5" y="65.8" transform="rotate(-90 178.5 65.8)">240</text>
<text x="221.9" y="60.6">AUDIO</text>
<text x="223.4" y="63.1">RSSI</text>
<text x="223.9" y="65.7">VCC</text>
<text x="258.7" y="60.6">AUDIO</text>
<text x="260.3" y="63.1">RSSI</text>
<text x="260.7" y="65.7">VCC</text>
<text x="71.9" y="66.9">IO14</text>
<text x="71.9" y="69.5">IO15</text>
<text x="199.8" y="70.9">GND</text>
<text x="213.1" y="70.7">GND</text>
<text x="219.9" y="70.7">CH3/CLK</text>
<text x="223.6" y="68.2">GND</text>
<text x="239.2" y="70.9">GND</text>
<text x="240.8" y="68">GND</text>
<text x="242.4" y="66.1">+5V</text>
<text x="249.9" y="70.7">GND</text>
<text x="256.7" y="70.7">CH3/CLK</text>
<text x="260.5" y="68.2">GND</text>
<text x="277.6" y="68">GND</text>
<text x="279.2" y="66.1">+5V</text>
<text x="51.3" y="77.1">SDO/SD0</text>
<text x="71.9" y="72">IO16</text>
<text x="71.9" y="74.5">IO17</text>
<text x="71.9" y="77.1">IO18</text>
<text x="178.4" y="73.5" transform="rotate(-90 178.4 73.5)">390</text>
<text x="179.9" y="72">R13</text>
<text x="199.8" y="76">GND</text>
<text x="213.1" y="75.8">GND</text>
<text x="213.1" y="73.3">ANT</text>
<text x="219.7" y="75.8">CH1/Data</text>
<text x="221.1" y="73.3">CH2/CS</text>
<text x="239.2" y="76">GND</text>
<text x="249.9" y="75.8">GND</text>
<text x="249.9" y="73.3">ANT</text>
<text x="256.5" y="75.8">CH1/Data</text>
<text x="257.9" y="73.3">CH2/CS</text>
<text x="51.3" y="82.2">SHD/SD2</text>
<text x="51.3" y="79.6">SDI/SD1</text>
<text x="71.9" y="79.6">IO19</text>
<text x="71.9" y="82.2">IO21</text>
<text x="176" y="82.8">GND</text>
<text x="238.6" y="81.7" transform="rotate(-90 238.6 81.7)">+5V</text>
<text x="41" y="89.8">1k</text>
<text x="41.3" y="87.1" transform="rotate(-90 41.3 87.1)">R16</text>
<text x="51.3" y="84.7">SWP/SD3</text>
<text x="51.3" y="89.8">SCS/CMD</text>
<text x="51.3" y="87.2">SCK/CLK</text>
<text x="71.9" y="89.8">IO25</text>
<text x="71.9" y="84.7">IO22</text>
<text x="71.9" y="87.2">IO23</text>
<text x="22.8" y="91.2" transform="rotate(-90 22.8 91.2)">GND</text>
<text x="31.1" y="94">LED</text>
<text x="71.9" y="92.3">IO26</text>
<text x="71.9" y="94.9">IO27</text>
<text x="223.2" y="94.9">C19</text>
<text x="226.5" y="94.9">10µFC20</text>
<text x="234.2" y="94.9">10µFC21</text>
<text x="241.8" y="94.9">10µF</text>
<text x="244.8" y="94.9">C22</text>
<text x="248.1" y="94.9">10µF</text>
<text x="31.7" y="96.3">D3</text>
<text x="71.9" y="97.4">IO32</text>
<text x="71.9" y="99.9">IO33</text>
<text x="71.9" y="102.5">IO34</text>
<text x="71.9" y="105">IO35</text>
<text x="64.1" y="109" transform="rotate(-90 64.1 109)">GND</text>
<text x="235.7" y="108.2">GND</text>
<text x="61.7" y="119.6">GND</text>
<text x="129" y="118.2">SX127_module</text>
<text x="134.1" y="115.9">U8</text>
<text x="225.9" y="119.8" transform="rotate(-90 225.9 119.8)">+5V</text>
<text x="118.1" y="125.5" transform="rotate(-90 118.1 125.5)">GND</text>
<text x="130.6" y="121.5">ANT</text>
<text x="130.6" y="124.1">GND</text>
<text x="135.8" y="124.1">DIO5</text>
<text x="136" y="121.5">GND</text>
<text x="154.9" y="122.7" transform="rotate(-90 154.9 122.7)">GND</text>
<text x="235.3" y="124.4">10µH</text>
<text x="236.5" y="122.1">L1</text>
<text x="247.8" y="122.9">C8</text>
<text x="251.7" y="124.1">0.1µF</text>
<text x="267.2" y="124.7">GND</text>
<text x="44.2" y="127.4" transform="rotate(-90 44.2 127.4)">+5V</text>
<text x="130.6" y="126.6">DIO3</text>
<text x="130.6" y="129.2">DIO4</text>
<text x="130.6" y="131.7">VCC</text>
<text x="136.2" y="131.7">SCK</text>
<text x="136.3" y="129.2">NSS</text>
<text x="136.4" y="126.6">RST</text>
<text x="188.8" y="126.1">+28V</text>
<text x="213.8" y="127.2">GND</text>
<text x="218.9" y="129.1">10µF</text>
<text x="223.7" y="129.1">C610µF</text>
<text x="230" y="129.1">C7</text>
<text x="26.9" y="135.8">Fan_connector</text>
<text x="32.3" y="133.5">J1</text>
<text x="39.5" y="137.6">D2</text>
<text x="118.2" y="133" transform="rotate(-90 118.2 133)">+3.3V</text>
<text x="130.6" y="134.2">DIO0 MOSI</text>
<text x="130.6" y="136.8">DIO1 MISO</text>
<text x="192.5" y="136.8">R6</text>
<text x="211.7" y="136.7">R8</text>
<text x="216.6" y="136.9" transform="rotate(-90 216.6 136.9)">59k</text>
<text x="231.3" y="138">D_Schottky</text>
<text x="233.8" y="132.9">D1</text>
<text x="248.2" y="133.7">MP1584</text>
<text x="264.6" y="132.9">10µF</text>
<text x="269.4" y="132.9">C9</text>
<text x="40" y="139.9">D</text>
<text x="130.6" y="139.3">DIO2</text>
<text x="136" y="139.3">GND</text>
<text x="151.1" y="140.5" transform="rotate(-90 151.1 140.5)">GND</text>
<text x="191.1" y="139.5" transform="rotate(-90 191.1 139.5)">240k</text>
<text x="199.1" y="140.1">+28V</text>
<text x="208.7" y="140.5">100k</text>
<text x="224.2" y="139.9">GND</text>
<text x="246.1" y="138">SW</text>
<text x="246.1" y="140.6">EN</text>
<text x="246.1" y="143.1">COMP FREQ</text>
<text x="253.3" y="138">BST</text>
<text x="253.8" y="140.6">VIN</text>
<text x="267.4" y="143.2">100k</text>
<text x="278.1" y="141">+28V</text>
<text x="30.4" y="148.2">Q1</text>
<text x="47.9" y="144.3">R15</text>
<text x="48.6" y="149.5">1k</text>
<text x="192.5" y="149.5">R7</text>
<text x="207.4" y="149.4">100k</text>
<text x="212.7" y="144.2" transform="rotate(-90 212.7 144.2)">R2</text>
<text x="216.1" y="145.7">C1</text>
<text x="246.1" y="145.7">FB</text>
<text x="250.3" y="148.3">U4</text>
<text x="252.9" y="145.7">GND</text>
<text x="261.9" y="144.4">R11</text>
<text x="279.4" y="146.9" transform="rotate(-90 279.4 146.9)">GND</text>
<text x="20.4" y="150.5">Q_NMOS_GSD</text>
<text x="39.7" y="155.7">10k</text>
<text x="143.6" y="154">+5V</text>
<text x="191.1" y="151" transform="rotate(-90 191.1 151)">10k</text>
<text x="200.6" y="150.9" transform="rotate(-90 200.6 150.9)">GND</text>
<text x="211.4" y="153.1" transform="rotate(-90 211.4 153.1)">R1</text>
<text x="215.9" y="153.3">150pF</text>
<text x="231.8" y="154.5" transform="rotate(-90 231.8 154.5)">R9</text>
<text x="265.9" y="155.1">J3</text>
<text x="33.7" y="161.5">GND</text>
<text x="42.5" y="160.5" transform="rotate(-90 42.5 160.5)">R14</text>
<text x="65.8" y="159.2" transform="rotate(-90 65.8 159.2)">+5V</text>
<text x="221.7" y="156.6">+5V</text>
<text x="230.6" y="157.1">210k</text>
<text x="240.5" y="157">40.2k</text>
<text x="244.4" y="161.8" transform="rotate(-90 244.4 161.8)">R10</text>
<text x="251.5" y="158.3" transform="rotate(-90 251.5 158.3)">GND</text>
<text x="261.9" y="157.4">input power</text>
<text x="273" y="160.1">+28V</text>
<text x="151.4" y="162.8">BZ1</text>
<text x="151.5" y="165.1">Buzzer</text>
<text x="188.7" y="162.8">GND</text>
<text x="274.3" y="163.4" transform="rotate(-90 274.3 163.4)">GND</text>
<text x="129.6" y="173.4">Q_NMOS_GSD</text>
<text x="139.6" y="171.1">Q2</text>
<text x="156.4" y="169.8">R5</text>
<text x="156.5" y="172.4">1k</text>
<text x="46.6" y="176.2">C11</text>
<text x="50" y="176.2">10µFC12</text>
<text x="57.6" y="176.2">10µFC13</text>
<text x="65.3" y="176.2">10µFC14</text>
<text x="72.9" y="176.2">10µFC15</text>
<text x="80.5" y="176.2">10µF</text>
<text x="83.5" y="176.2">C16</text>
<text x="86.8" y="176.2">10µFC17</text>
<text x="94.5" y="176.2">10µF</text>
<text x="97.4" y="176.2">C18</text>
<text x="100.8" y="176.2">10µF</text>
<text x="153" y="177.7" transform="rotate(-90 153 177.7)">10k</text>
<text x="154.4" y="176.2">R4</text>
<text x="18.4" y="180.7">+3.3V</text>
<text x="26.7" y="182">+5V</text>
<text x="34.7" y="180.6">GND</text>
<text x="44" y="180.7">+28V</text>
<text x="40.7" y="191.9">PWR_FLAG</text>
<text x="62.9" y="189.5">GND</text>
<text x="143" y="188.2">GND</text>
<text x="15.3" y="195.7">PWR_FLAG</text>
<text x="23" y="194.4">PWR_FLAG</text>
<text x="31.9" y="194.4">PWR_FLAG</text>
</g>
<g font-size="1.8">
<text x="169.9" y="26.7" transform="rotate(-90 169.9 26.7)">DTR</text>
<text x="172.5" y="26.6" transform="rotate(-90 172.5 26.6)">RTS</text>
<text x="175" y="26.4" transform="rotate(-90 175 26.4)">TX0</text>
<text x="177.5" y="26.5" transform="rotate(-90 177.5 26.5)">RX0</text>
<text x="235.2" y="26.7">ADC3</text>
<text x="270.8" y="27.9">ADC4</text>
<text x="235.1" y="34.3">CLK</text>
<text x="270.7" y="35.6">CLK</text>
<text x="234.2" y="39.4">MOSI</text>
<text x="269.8" y="40.6">MOSI</text>
<text x="270.9" y="38.1">CS4</text>
<text x="46.7" y="44.4" transform="rotate(-90 46.7 44.4)">RTS</text>
<text x="82.7" y="45.7">DTR</text>
<text x="43.2" y="53.3">ADC2</text>
<text x="43.2" y="50.8">ADC3</text>
<text x="82.9" y="53.3">RX0</text>
<text x="83.1" y="48.3">TX0</text>
<text x="82.9" y="55.9">CS2</text>
<text x="76.5" y="61">14 FAN_CONTROL</text>
<text x="85.4" y="63.5">BEEPER</text>
<text x="233.9" y="62.2">ADC1</text>
<text x="270.8" y="62.2">ADC2</text>
<text x="84.3" y="66">LORA_CS</text>
<text x="89.3" y="68.6">CS1</text>
<text x="233.9" y="69.8">CLK</text>
<text x="270.7" y="69.8">CLK</text>
<text x="76.5" y="73.7">28 LORA_RST</text>
<text x="85.3" y="76.2">CLK</text>
<text x="233" y="74.9">MOSI</text>
<text x="234.1" y="72.4">CS1</text>
<text x="269.8" y="74.9">MOSI</text>
<text x="270.9" y="72.4">CS2</text>
<text x="43.2" y="83.8">CS3</text>
<text x="43.2" y="81.3">CS4</text>
<text x="79.8" y="78.7">LORA_IRQ</text>
<text x="83.4" y="88.9">MISO2</text>
<text x="84.4" y="86.4">MOSI</text>
<text x="83.4" y="91.4">MOSI2</text>
<text x="84.2" y="94">SCK2</text>
<text x="80.7" y="99.1">V_SENSE</text>
<text x="84.1" y="101.6">ADC1</text>
<text x="84.1" y="104.1">ADC4</text>
<text x="145.4" y="125.7">LORA_RST</text>
<text x="145.2" y="128.3">LORA_CS</text>
<text x="146.4" y="130.8">SCK2</text>
<text x="118.1" y="133.3">LORA_IRQ 6</text>
<text x="145.6" y="135.9">MISO2</text>
<text x="145.6" y="133.3">MOSI2</text>
<text x="180.3" y="143.5">V_SENSE</text>
<text x="53.9" y="148.6">FAN_CONTROL</text>
<text x="161.6" y="171.4">BEEPER</text>
</g>
<g font-size="1.8" fill="#0000c2">
<text x="215.9" y="83.8">Filtering for rx5808</text>
<text x="110.5" y="114.3">Antenna is soldered directly to the pad of the module</text>
<text x="201.9" y="121.9">Input power</text>
</g>
<g font-size=".7" fill="#0000c2">
<text x="199.4" y="131.3">Not sure if this pin is able to take &gt;6V.</text>
<text x="199.4" y="132.1">The datasheet isn't clear about this</text>
</g>
</svg>
